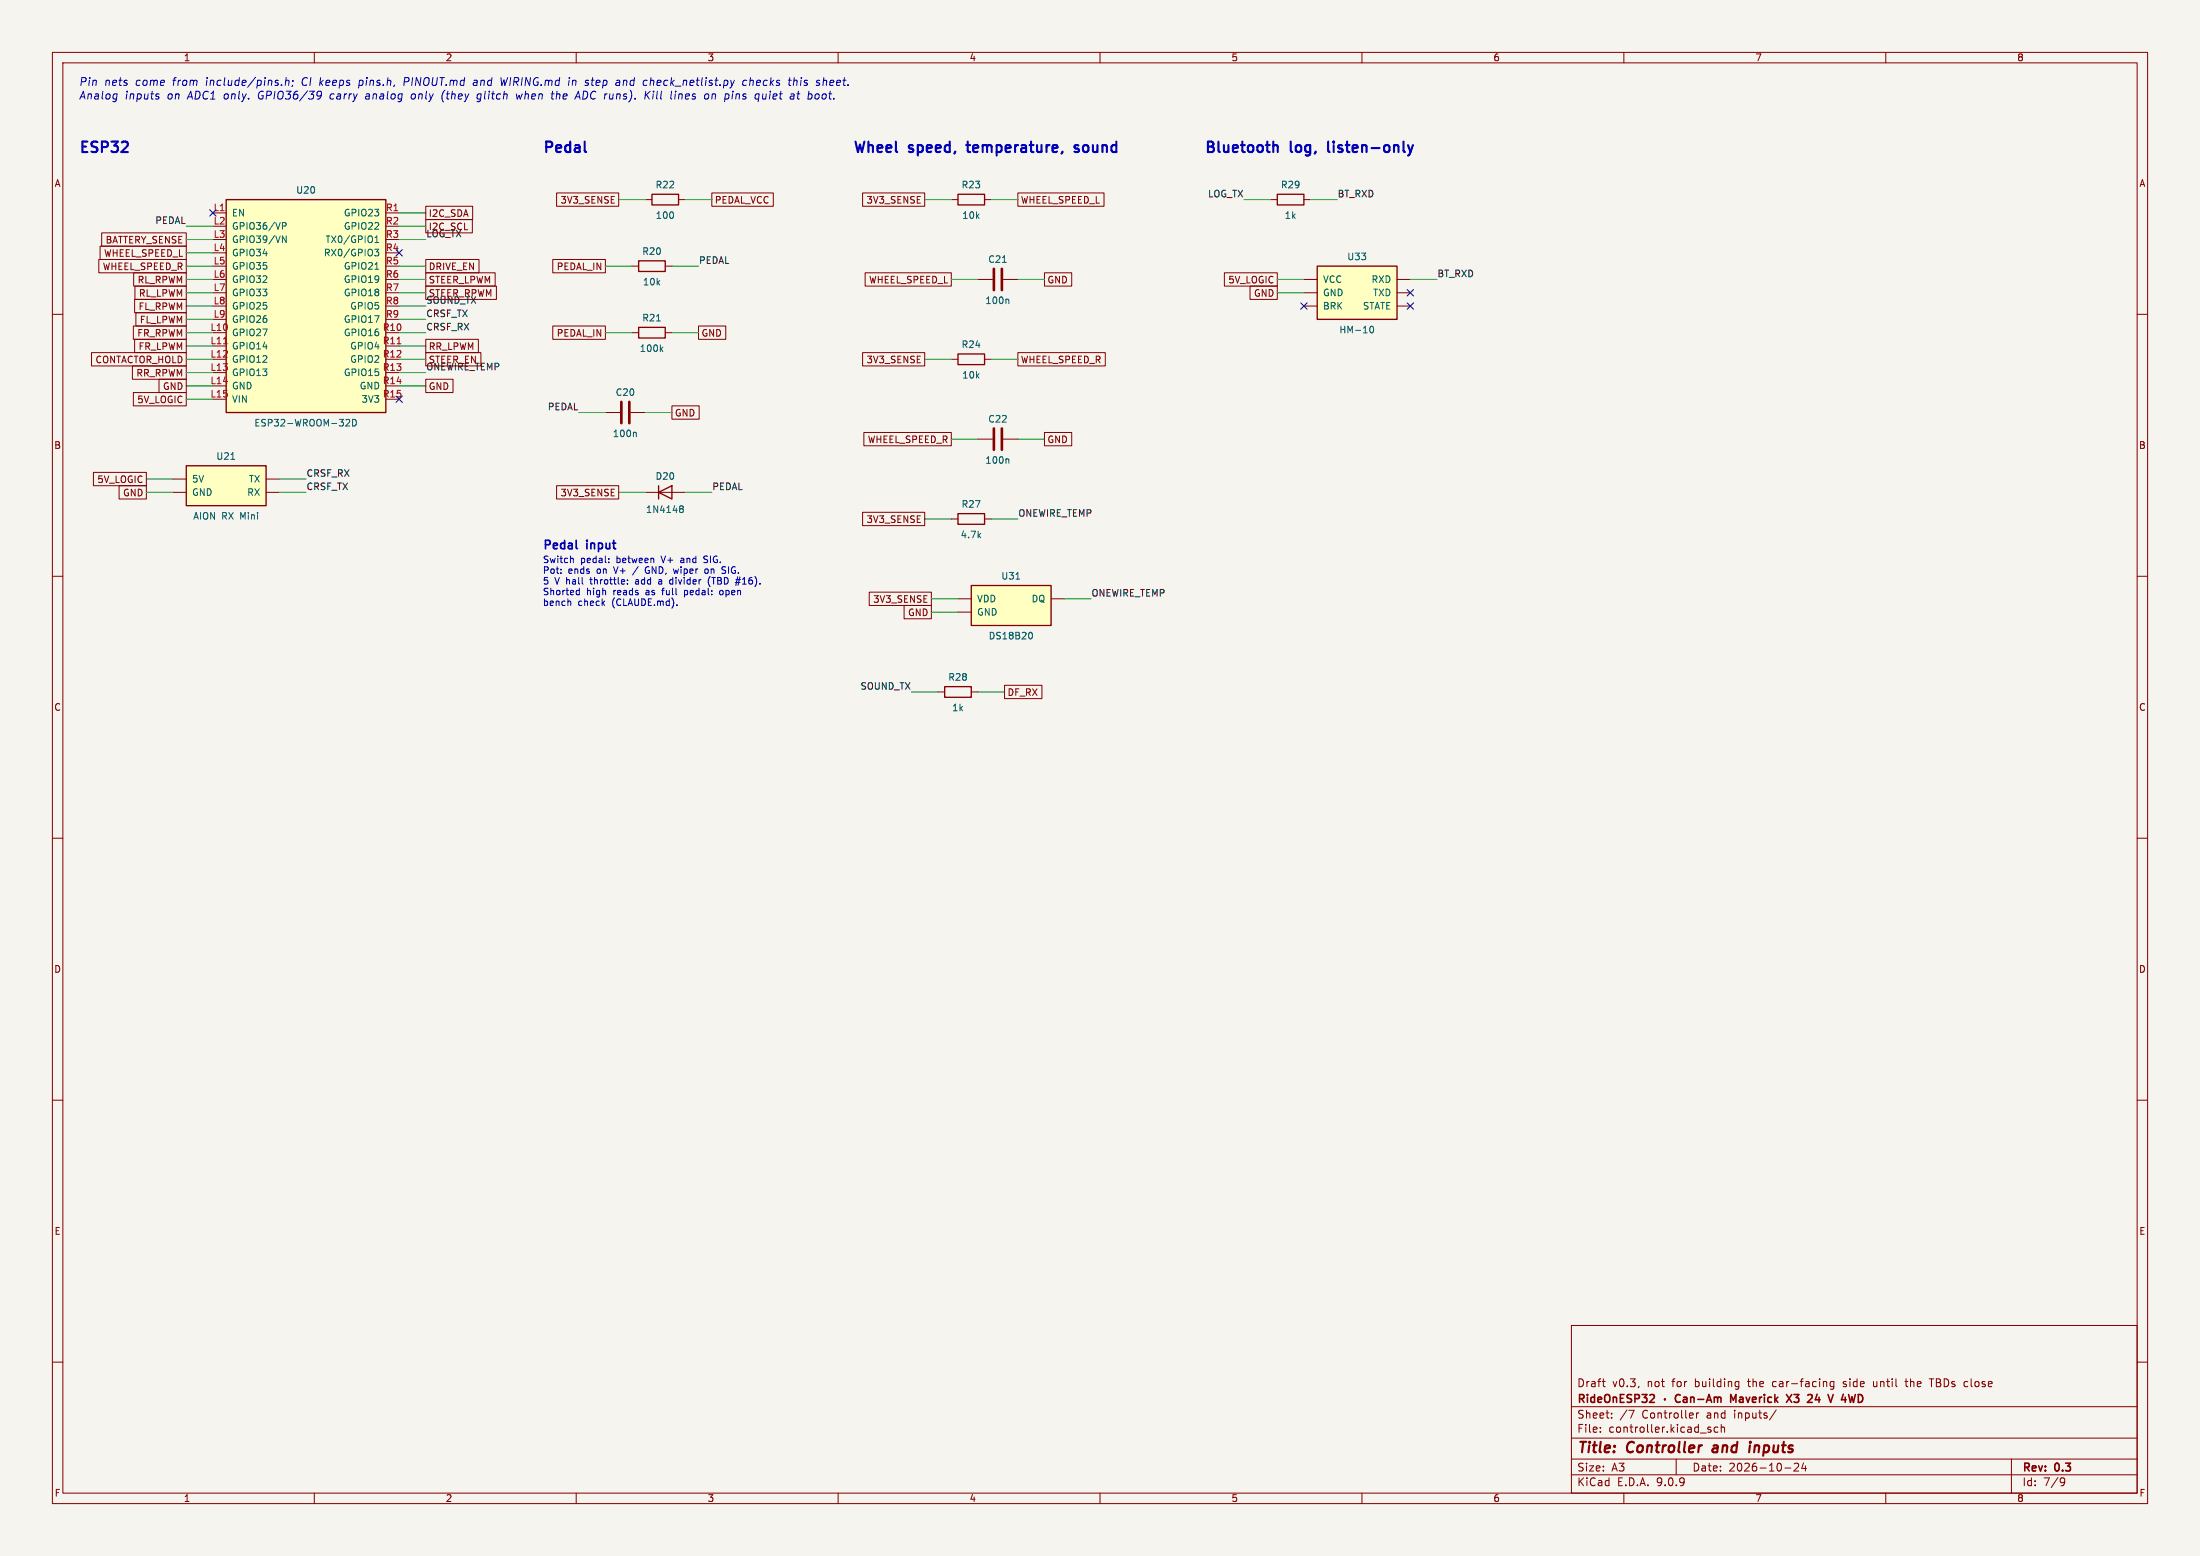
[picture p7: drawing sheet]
<svg xmlns="http://www.w3.org/2000/svg" width="420mm" height="297mm" viewBox="0 0 420 297" stroke-linecap="round" stroke-linejoin="round" font-family="sans-serif">
<path d="M0 0h420v297h-420z" fill="#f5f4ef" stroke="#f5f4ef" stroke-width=".19"/>
<g fill="none" stroke="#840000" stroke-width=".19">
<path d="M10 10h400v277h-400zM12 12h396v273h-396zM60 10v2M110 10v2M160 10v2M210 10v2M260 10v2M310 10v2M360 10v2M10 60h2M408 60h2M10 110h2"/>
<path d="M408 110h2M10 160h2M408 160h2M10 210h2M408 210h2M300 253h108v32h-108zM10 260h2M300 278.5h108M300 274.5h108M300 268.5h108M305.5 273.2v.2M305.5 272.5v.1"/>
<path d="M305.9 263.7h.5M306.2 264.6l.2 .1M307.7 270.5v.2M307.7 269.8v.1M310.6 269.1l-1.3 1.9M310.9 269.2h1l-.6 1.5M312.9 264.6l-.1 .2M320 278.5v3M323.9 269.7v1M324.3 269.7l-.3 .1-.1 .2M326.1 272.8l.5 .2 .1 .2-.3 .2-.4-.1M326.1 272.5h.5"/>
<path d="M327.9 272.5l-.4-.1-.3 .3 .2 .6h.5M328.6 272.5l.2-.1 .4 .1v.9M328.6 271.9v1.5M331.5 263.7l.4 .1M331.9 264.6l-.4 .1M331.9 263.7v1.2l-.1 .2-.4 .1M339.1 269.1l-1.3 1.9M343.3 279.4v.5l-.9 .9h1M344.3 279.2l-.4 1.1h1M344.7 279.8v1M348.7 263.8v.9M350.1 263.8l-.4-.1-.3 .3 .1 .6h.6"/>
<path d="M350.1 263.7v1.2l-.3 .3-.4-.1M351.9 264.6l.1 .1M351.9 263.8v.3M357.7 263.7v.8l.2 .2M363.7 263.7h.5M363.9 263.2v1.3l.3 .2M368.3 263.2h.9M368.7 263.2v1.5M384 278.5v6.5M408 260h2M60 285v2M110 285v2"/>
<path d="M160 285v2M210 285v2M260 285v2M300 281.5h108M310 285v2M340.7 280.2h1.2M360 285v2M393.6 282.1l.5 .1a.99 .99 0 0 1-.4 1.4h-.3M394.2 282.7l-.3 .3h-.3"/>
</g>
<path d="M327 276.5l-.1 .4 .2 .3M334.1 275.9l-.2 1.3M334.2 275.2l-.1 .2" fill="none" stroke="#840000" stroke-width=".4"/>
<g fill="none" stroke="#840000" stroke-width=".3">
<path d="M315.5 266.2l.3 .3v.3l-.9 .9h.9M317.8 267v.2M320.8 266.3a.6 .6 0 0 0-.8 0 .6 .6 0 0 0-.2 .7 .56 .56 0 0 0 .3 .6 .56 .56 0 0 0 .7-.1M321.4 266.8h.6v.9M322 267l-.5 .1a.29 .29 0 0 0-.2 .3 .29 .29 0 0 0 .2 .3l.5-.1M322.8 266.8l.2-.1 .3 .1 .1 .9M322.8 266.7v1M324.1 267.1h1.2M325.8 267.7l.5-1.5 .5 1.5M325.9 267.3h.7M327.3 266.8l.4-.1 .2 .2M327.3 266.7v1"/>
<path d="M327.9 266.9l.2-.2 .4 .1v.9M327.9 266.9v.8M331.4 266.2l-.5 1.1-.5-1.1v1.5M341 266.2l1 1.5M342 266.2l-1 1.5M346.9 266.1l-.4 1.1h1"/>
</g>
<path d="M251.5 50.8h15.2v10.2h-15.2z" fill="#ffffc2"/>
<path d="M251.5 50.8h15.2v10.2h-15.2z" fill="none" stroke="#840000" stroke-width=".25"/>
<path d="M248.9 53.3h2.6M248.9 55.9h2.6M248.9 58.4h2.6M266.7 53.3h2.5M266.7 55.9h2.5M266.7 58.4h2.5" fill="none" stroke="#840000" stroke-width=".19"/>
<path d="M261.6 62.4l.2-.1a.68 .68 0 0 1 .4 .6 .68 .68 0 0 1-.4 .6l-.3-.4z" fill="none" stroke="#006464" stroke-width=".19"/>
<path d="M185.4 111.8h15.3v7.6h-15.3z" fill="#ffffc2"/>
<path d="M185.4 111.8h15.3v7.6h-15.3z" fill="none" stroke="#840000" stroke-width=".25"/>
<path d="M182.9 114.3h2.5M182.9 116.8h2.5M200.7 114.3h2.5" fill="none" stroke="#840000" stroke-width=".19"/>
<path d="M193.9 110.5h.8M196.7 120.7a.68 .68 0 0 1 .4 .6 .68 .68 0 0 1-.4 .7" fill="none" stroke="#006464" stroke-width=".19"/>
<path d="M35.6 88.9h15.2v7.6h-15.2z" fill="#ffffc2"/>
<path d="M124.5 37.1h5v2h-5zM182.9 37.1h5.1v2h-5.1zM121.9 49.8h5.1v2h-5.1zM121.9 62.5h5.1v2h-5.1zM182.9 67.6h5.1v2h-5.1zM35.6 88.9h15.2v7.6h-15.2zM182.9 98h5.1v2.1h-5.1zM180.3 131.1h5.1v2h-5.1z" fill="none" stroke="#840000" stroke-width=".25"/>
<g fill="none" stroke="#840000" stroke-width=".19">
<path d="M123.2 38.1h1.3M129.5 38.1h1.3M181.6 38.1h1.3M188 38.1h1.2M120.6 50.8h1.3M127 50.8h1.3M120.6 63.5h1.3M127 63.5h1.3M181.6 68.6h1.3M188 68.6h1.2M33 91.4h2.6M33 94h2.6"/>
<path d="M50.8 91.4h2.5M50.8 94h2.5M181.6 99.1h1.3M188 99.1h1.2M179.1 132.1h1.2M185.4 132.1h1.3"/>
</g>
<path d="M125.3 61.3h.8M126.2 66.6l.3 .5M126.5 66.2l-.4 .5M44.1 87.7h.7" fill="none" stroke="#006464" stroke-width=".19"/>
<path d="M43.2 38.1h30.5v40.6h-30.5z" fill="#ffffc2"/>
<path d="M43.2 38.1h30.5v40.6h-30.5zM243.8 37.1h5.1v2h-5.1zM125.7 94l2.6-1.3v2.6zM125.7 92.7v2.6" fill="none" stroke="#840000" stroke-width=".25"/>
<g fill="none" stroke="#840000" stroke-width=".19">
<path d="M81.3 39.4h8.9v2.5h-8.9zM106.3 36.8h11.8v2.6h-11.8zM135.9 36.8h11.7v2.6h-11.7zM164.7 36.8h11.8v2.6h-11.8zM194.3 36.8h16.5v2.6h-16.5zM242.6 38.1h1.2M248.9 38.1h1.3M18.9 49.5h16.7v2.6h-16.7zM19.1 47h16.5v2.5h-16.5zM19.4 44.4h16.2v2.6h-16.2zM25.5 52.1h10.1v2.5h-10.1zM25.7 57.1h9.9v2.6h-9.9z"/>
<path d="M25.8 54.6h9.8v2.6h-9.8zM25.9 59.7h9.7v2.5h-9.7zM40.6 40.6h2.6M73.7 40.6h2.5M81.3 49.5h10.1v2.6h-10.1zM81.3 52.1h13.2v2.5h-13.2zM81.3 54.6h13.5v2.6h-13.5zM81.3 41.9h8.9v2.6h-8.9zM105.5 49.5h10.1v2.6h-10.1zM165.2 52.1h16.4v2.5h-16.4zM186.7 53.3h2.8M191.5 53.3h2.8"/>
<path d="M199.4 52.1h5.2v2.5h-5.2zM233.7 52.1h10.1v2.5h-10.1zM238.6 54.6h5.2v2.6h-5.2zM17.5 67.3h18.1v2.6h-18.1zM25.3 69.8h10.3v2.6h-10.3zM25.5 74.9h10.1v2.6h-10.1zM25.5 62.2h10.1v2.6h-10.1zM25.7 64.8h9.9v2.5h-9.9zM30.4 72.4h5.2v2.5h-5.2zM81.3 72.4h5.2v2.5h-5.2zM81.3 64.8h10v2.5h-10zM81.3 67.3h10.5v2.6h-10.5z"/>
<path d="M105.5 62.2h10.1v2.6h-10.1zM115.6 78.7h2.8M120.4 78.7h2.8M128.3 77.5h5.2v2.5h-5.2zM133.3 62.2h5.3v2.6h-5.3zM164.7 67.3h11.8v2.6h-11.8zM194.3 67.3h16.7v2.6h-16.7zM17.8 90.2h10.1v2.5h-10.1zM22.7 92.7h5.2v2.6h-5.2zM106.3 92.7h11.8v2.6h-11.8zM123.2 94h7.6M164.7 97.8h11.8v2.5h-11.8z"/>
<path d="M164.9 82.5h16.7v2.6h-16.7zM186.7 83.8h2.8M191.5 83.8h2.8M199.4 82.5h5.2v2.6h-5.2zM165.9 113h11.9v2.6h-11.9zM172.6 115.6h5.2v2.5h-5.2zM191.8 130.8h7.1v2.6h-7.1z"/>
</g>
<g fill="none" stroke="#006464" stroke-width=".19">
<path d="M53.9 42.5h.5l.2 .2-.1 .4-.6 .1M53.9 45l.7 1.3v-1.3M71.5 47.6h.8l-.4 .5 .3 .1v.5l-.1 .1h-.5M71.6 46.3h.7M71.6 45.4l.3-.4v1.3M71.6 51.4h.7M191.4 50.1h.7M192.4 57.1l.2 .2v.7M66 80.2l.5-.2 .3 .4-.8 .9h.8M67.3 80a.64 .64 0 0 1 .7 .7 .64 .64 0 0 1-.7 .6zM121.3 82.5l.2 .2v.7M129.8 97l.2 .1"/>
<path d="M129.8 96.6h.4l.2 .1v.2l-.2 .2M130 97.1h.2M130 97.1l-.2 .1M130.2 97.1l.2 .2v.4l-.2 .1h-.4M192.4 87.6l.2 .2v.6"/>
</g>
<path d="M42.7 65.6h.7M75.8 65.6h.7" fill="none" stroke="#a90000" stroke-width=".19"/>
<path d="M189.7 51.3v4.1M191.3 51.3v4.1M118.6 76.7v4.1M120.1 76.7v4.1M189.7 81.8v4.1M191.3 81.8v4.1" fill="none" stroke="#840000" stroke-width=".51"/>
<g fill="none" stroke="#009600" stroke-width=".19">
<path d="M118.1 38.1h5.1M130.8 38.1h5.1M176.5 38.1h5.1M189.2 38.1h5.1M237.5 38.1h5.1M250.2 38.1h5.1M35.6 53.3h5M35.6 55.9h5M35.6 50.8h5M35.6 45.7h5M35.6 43.2h5M35.6 48.3h5"/>
<path d="M35.6 58.4h5M76.2 53.3h5.1M76.2 55.9h5.1M76.2 50.8h5.1M76.2 45.7h5.1M76.2 43.2h5.1M76.2 40.6h5.1M76.2 58.4h5.1M115.6 50.8h5M128.3 50.8h5M181.6 53.3h5.1M194.3 53.3h5.1"/>
<path d="M243.8 53.3h5.1M243.8 55.9h5.1M269.2 53.3h5.1M35.6 68.6h5M35.6 73.7h5M35.6 66h5M35.6 76.2h5M35.6 71.1h5M35.6 63.5h5M35.6 61h5M76.2 68.6h5.1M76.2 73.7h5.1"/>
<path d="M76.2 66h5.1M76.2 71.1h5.1M76.2 63.5h5.1M76.2 61h5.1M110.5 78.7h5.1M115.6 63.5h5M123.2 78.7h5.1M128.3 63.5h5M176.5 68.6h5.1M189.2 68.6h5.1M27.9 91.4h5.1M27.9 94h5.1"/>
<path d="M53.3 91.4h5.1M53.3 94h5.1M118.1 94h5.1M130.8 94h5.1M176.5 99.1h5.1M181.6 83.8h5.1M189.2 99.1h5.1M194.3 83.8h5.1M177.8 114.3h5.1M177.8 116.8h5.1M203.2 114.3h5.1M174 132.1h5.1"/>
<path d="M186.7 132.1h5.1"/>
</g>
<path d="M40 40l1.2 1.2M41.2 40l-1.2 1.2M75.6 47.7l1.2 1.2M76.8 47.7l-1.2 1.2M248.3 57.8l1.2 1.2M249.5 57.8l-1.2 1.2M268.6 55.3l1.2 1.2M268.6 57.8l1.2 1.2M269.8 55.3l-1.2 1.2M269.8 57.8l-1.2 1.2M75.6 75.6l1.2 1.2M76.8 75.6l-1.2 1.2" fill="none" stroke="#000084" stroke-width=".19"/>
<g fill="none" stroke="#0000c2" stroke-width=".4">
<path d="M16.7 27h-1v2M18.6 27.1l-.8-.1-.3 .2M20.5 27.2l-.3-.2h-.7v2M21.3 27h1.2l-.7 .8M23.3 27.2l.2-.2h.5l.3 .2M105.3 27.2l-.3-.2h-.7v2M108.9 27v2M111.6 27v1.7M111.7 28.9l.2 .1M163.3 27l.5 2M165 27l-.5 2M165.8 27v2"/>
<path d="M171 27v1.7M181.3 27v2M184.5 27.7h.7M184.7 27v1.7M196.8 27v1.7M205.9 27.8l-.5-.1-.3 .3 .1 .3 .7 .2v.4h-.8M213.1 27v2M231.6 27.2l-.3-.2h-.7v2M232.6 27v1.7M237.2 27v1.7M241.9 27v1.7M243.1 27v2"/>
<path d="M243.6 27.7l.3 .3v1M246.4 27v1.7M253.6 27v1.9M254.6 27v.2M257.2 27v1.7M267.9 27v1.7M269.7 27.7l-.4 1.3"/>
</g>
<g fill="none" stroke="#0000c2" stroke-width=".19">
<path d="M22.2 17.9l.2 .1M22.4 17.9l-.2 1.2M30 17.9l.3 .1M30.2 18.4l.1 .3-.2 .2M53.8 16.2l-.1 .1M54.6 15.5l.2-.2 .3 .1v.9M54.6 14.8l-.2 1.5M55.9 16.2l-.2 .3M55.9 15.4v.1M61.3 18.1l-.3 .2h-.3M61.4 17.7a1.13 1.13 0 0 1-.6 1.2M68.6 15.3l-.1 1.5"/>
<path d="M69.9 18.4l-.1 .3 .1 .2M77.2 15.6h.6M77.8 14.8h-.5l-.2 1.5M78.9 17.9l-.4 .3v.4l.1 .2 .3 .1M84.9 17.3a1.74 1.74 0 0 0-.2 2.2M90.9 15.3l-.4 .1M90.9 15.7l-.5 .1-.1 .3 .2 .2h.4M91.6 19.3l-.2 .1-.4-.1M91.7 17.9l-.4 .1-.2 .2v.6l.5 .1M95.6 14.8l.2 1.5 .4-1.1 .2 1.1M98.6 17.9l.1 1 .4-.7 .2 .7 .4-1M105.2 17.9h.6"/>
<path d="M105.5 18.9h.2M106.3 17.4l-.1 1.5M109.9 18.5h.7M110.4 17.4l.3 1.5M112 15.3l.3 .1M112.2 15.8l.1 .3-.2 .2M117.9 15.3l.4 .1-.1 .9M118.2 16.2l-.5 .1M118.3 15.7h-.5M123.3 17.4l-.2 1.5M123.4 18.1l.5 .8M124.1 17.4l-.9 .9"/>
<path d="M128.9 17.9l-.1 1M135.1 17.9l.2 .3-.2 .6M136 17.9l-.1 1M136.2 17.9l-.2 .2M139.9 17.9l-.2 1M142.6 15.4l-.5-.1-.3 .3 .1 .6h.6M143.3 14.8l-.2 1.5M145.6 17.9v.9l.3 .1 .3-.1M150.5 15.3h.6M151.6 15.5l.2-.2 .3 .1v.9M151.6 14.8l-.2 1.5M152.1 17.9h.6"/>
<path d="M152.4 17.4l-.1 1.3 .3 .2M156.1 17.9l.3 .3-.2 .6M157.3 14.8l-.2 1.5M157.6 15.3l-.4 .2M108.8 114.7l.2 .2v.7M109.1 106.6l.3 .1v.7M110.2 112.7l.4 .1M110.6 112.3v1.2M110.6 113.5h-.4M116.2 107.3v.1M119.8 111.4v.1M119.8 110.7v.1"/>
<path d="M123.3 108.4l-.1 .5 .2 .5M125.9 111l-.2 .2 .2 .3M127.9 111.4l.4 .1M129.2 115.5v.1M130.7 112.7v1.3M130.7 113.5h.1M130.8 112.7l-.1 .1M134.4 107.3l.1 .1M134.6 106.1l-.2 .3 .2 .3M135.1 108.7l-.3-.1-.3 .2 .1 .5 .2 .1h.3M135.3 110.4a1.48 1.48 0 0 0 .3 1.6M137.4 112.8v.6l.4 .1"/>
<path d="M138.1 108.8l.3 .1 .1 .3-.2 .2h-.3M140.3 111.2h1M140.5 110.6h.9M141.3 110.1l-.4 1.6"/>
</g>
<path d="M105 103.3l-.3-.2h-.6v1.6M107.8 103.1v1.6M110 103.1v1.4M110.1 104.7h.1M112.1 103.1v.2M117.2 103.1v1.4" fill="none" stroke="#0000c2" stroke-width=".32"/>
<g font-size="2.8" fill="#0000c2">
<text x="15" y="30.2">ESP32</text>
<text x="103.5" y="30.2">Pedal</text>
<text x="162.8" y="30.2">Wheel</text>
<text x="173.7" y="30.2">speed,</text>
<text x="185.6" y="30.2">temperature,</text>
<text x="206.9" y="30.2">sound</text>
<text x="229.9" y="30.2">Bluetooth</text>
<text x="246.5" y="30.2">log,</text>
<text x="254.4" y="30.2">listen-only</text>
</g>
<g font-size="2.8" fill="#840000">
<text x="301" y="277.9">Title:</text>
<text x="310.6" y="277.9">Controller</text>
<text x="327.8" y="277.9">and</text>
<text x="335.6" y="277.9">inputs</text>
</g>
<g font-size="2.2" fill="#0000c2">
<text x="103.5" y="105.6">Pedal</text>
<text x="112.1" y="105.6">input</text>
</g>
<g font-size="2.1" fill="#0000c2">
<text x="15" y="16.7">Pin</text>
<text x="19.9" y="16.7">nets</text>
<text x="25.9" y="16.7">come</text>
<text x="33.1" y="16.7">from</text>
<text x="39.6" y="16.7">include/pins.h;</text>
<text x="58" y="16.7">CI keeps</text>
<text x="69.2" y="16.7">pins.h,</text>
<text x="77.9" y="16.7">PINOUT.md</text>
<text x="91.3" y="16.7">and</text>
<text x="96.7" y="16.7">WIRING.md</text>
<text x="109.8" y="16.7">in</text>
<text x="113.2" y="16.7">step</text>
<text x="119.2" y="16.7">and</text>
<text x="124.6" y="16.7">check_netlist.py</text>
<text x="143.7" y="16.7">checks</text>
<text x="152.7" y="16.7">this</text>
<text x="158.1" y="16.7">sheet.</text>
<text x="15" y="19.3">Analog</text>
<text x="23.8" y="19.3">inputs</text>
<text x="32" y="19.3">on</text>
<text x="36" y="19.3">ADC1 only.</text>
<text x="49.6" y="19.3">GPIO36/39</text>
<text x="63.5" y="19.3">carry</text>
<text x="70.5" y="19.3">analog</text>
<text x="79.3" y="19.3">only</text>
<text x="85.3" y="19.3">(they</text>
<text x="92.2" y="19.3">glitch</text>
<text x="99.9" y="19.3">when</text>
<text x="106.7" y="19.3">the</text>
<text x="111.5" y="19.3">ADC runs).</text>
<text x="125" y="19.3">Kill</text>
<text x="130.1" y="19.3">lines</text>
<text x="136.7" y="19.3">on</text>
<text x="140.8" y="19.3">pins</text>
<text x="146.7" y="19.3">quiet</text>
<text x="153.6" y="19.3">at</text>
<text x="157.1" y="19.3">boot.</text>
</g>
<g font-size="2.1" fill="#840000">
<text x="301" y="268.2">RideOnESP32</text>
<text x="301" y="265">Draft</text>
<text x="307.8" y="265">v0.3,</text>
<text x="314.5" y="265">not</text>
<text x="319.4" y="265">for</text>
<text x="323.8" y="265">building</text>
<text x="331.6" y="268.2">Maverick</text>
<text x="334.1" y="265">the</text>
<text x="338.9" y="265">car-facing</text>
<text x="343" y="268.2">X3</text>
<text x="347.6" y="268.2">24</text>
<text x="352.2" y="268.2">V</text>
<text x="352.6" y="265">side</text>
<text x="355.3" y="268.2">4WD</text>
<text x="358.5" y="265">until</text>
<text x="364.8" y="265">the</text>
<text x="369.6" y="265">TBDs close</text>
<text x="301" y="273.7">File:</text>
<text x="301" y="271">Sheet:</text>
<text x="307.1" y="273.7">controller.kicad_sch</text>
<text x="313.5" y="271">Controller</text>
<text x="326" y="271">and</text>
<text x="331.3" y="271">inputs/</text>
<text x="301" y="281.1">Size:</text>
<text x="307.6" y="281.1">A3</text>
<text x="323" y="281.1">Date:</text>
<text x="330" y="281.1">2026-10-24</text>
<text x="386" y="281.3">Rev:</text>
<text x="392.4" y="281.3">0.3</text>
<text x="301" y="283.9">KiCad</text>
<text x="308.7" y="283.9">E.D.A.</text>
<text x="316.3" y="283.9">9.0.9</text>
<text x="386" y="283.9">Id:</text>
<text x="390.1" y="283.9">7/9</text>
</g>
<g font-size="1.8" fill="#840000">
<text x="35" y="11.9">1</text>
<text x="85" y="11.9">2</text>
<text x="135" y="11.9">3</text>
<text x="185" y="11.9">4</text>
<text x="235" y="11.9">5</text>
<text x="285" y="11.9">6</text>
<text x="335" y="11.9">7</text>
<text x="385" y="11.9">8</text>
<text x="10.3" y="35.9">A</text>
<text x="408.3" y="35.9">A</text>
<text x="81.8" y="41.6">I2C_SDA</text>
<text x="106.9" y="39.1">3V3_SENSE</text>
<text x="136.4" y="39.1">PEDAL_VCC</text>
<text x="165.3" y="39.1">3V3_SENSE</text>
<text x="194.8" y="39.1">WHEEL_SPEED_L</text>
<text x="20.1" y="46.7">BATTERY_SENSE</text>
<text x="81.8" y="44.1">I2C_SCL</text>
<text x="19.5" y="51.8">WHEEL_SPEED_R</text>
<text x="19.8" y="49.2">WHEEL_SPEED_L</text>
<text x="81.8" y="51.8">DRIVE_EN</text>
<text x="106.2" y="51.8">PEDAL_IN</text>
<text x="26.2" y="54.3">RL_RPWM</text>
<text x="26.4" y="59.4">FL_RPWM</text>
<text x="26.4" y="56.8">RL_LPWM</text>
<text x="81.8" y="54.3">STEER_LPWM</text>
<text x="81.8" y="56.8">STEER_RPWM</text>
<text x="165.8" y="54.3">WHEEL_SPEED_L</text>
<text x="199.9" y="54.3">GND</text>
<text x="234.4" y="54.3">5V_LOGIC</text>
<text x="239.3" y="56.8">GND</text>
<text x="26.1" y="64.5">FR_RPWM</text>
<text x="26.6" y="61.9">FL_LPWM</text>
<text x="106.2" y="64.5">PEDAL_IN</text>
<text x="133.8" y="64.5">GND</text>
<text x="18.1" y="69.5">CONTACTOR_HOLD</text>
<text x="26.4" y="67">FR_LPWM</text>
<text x="81.8" y="67">RR_LPWM</text>
<text x="165.3" y="69.5">3V3_SENSE</text>
<text x="194.8" y="69.5">WHEEL_SPEED_R</text>
<text x="25.9" y="72.1">RR_RPWM</text>
<text x="26.1" y="77.2">5V_LOGIC</text>
<text x="31" y="74.6">GND</text>
<text x="81.8" y="74.6">GND</text>
<text x="128.7" y="79.7">GND</text>
<text x="10.3" y="85.9">B</text>
<text x="165.6" y="84.8">WHEEL_SPEED_R</text>
<text x="199.9" y="84.8">GND</text>
<text x="408.2" y="85.9">B</text>
<text x="18.5" y="92.4">5V_LOGIC</text>
<text x="23.4" y="94.9">GND</text>
<text x="106.9" y="94.9">3V3_SENSE</text>
<text x="165.3" y="100">3V3_SENSE</text>
<text x="166.6" y="115.3">3V3_SENSE</text>
<text x="173.3" y="117.8">GND</text>
<text x="10.3" y="135.9">C</text>
<text x="192.2" y="133">DF_RX</text>
<text x="408.2" y="135.9">C</text>
<text x="10.3" y="185.9">D</text>
<text x="408.2" y="185.9">D</text>
<text x="10.3" y="235.9">E</text>
<text x="408.3" y="235.9">E</text>
<text x="10.3" y="285.9">F</text>
<text x="35" y="286.9">1</text>
<text x="85" y="286.9">2</text>
<text x="135" y="286.9">3</text>
<text x="185" y="286.9">4</text>
<text x="235" y="286.9">5</text>
<text x="285" y="286.9">6</text>
<text x="335" y="286.9">7</text>
<text x="385" y="286.9">8</text>
<text x="408.3" y="285.9">F</text>
</g>
<g font-size="1.8" fill="#a90000">
<text x="40.7" y="40.4">L1</text>
<text x="73.6" y="40.4">R1</text>
<text x="40.7" y="42.9">L2</text>
<text x="40.7" y="45.5">L3</text>
<text x="73.6" y="42.9">R2</text>
<text x="73.6" y="45.5">R3</text>
<text x="40.7" y="48">L4</text>
<text x="40.7" y="50.5">L5</text>
<text x="40.7" y="53.1">L6</text>
<text x="73.6" y="48">R4</text>
<text x="73.6" y="50.5">R5</text>
<text x="73.6" y="53.1">R6</text>
<text x="40.7" y="55.6">L7</text>
<text x="40.7" y="58.2">L8</text>
<text x="73.6" y="55.6">R7</text>
<text x="73.6" y="58.2">R8</text>
<text x="40.1" y="63.2">L10</text>
<text x="40.1" y="65.8">L11</text>
<text x="40.7" y="60.7">L9</text>
<text x="73" y="63.2">R10</text>
<text x="73" y="65.8">R11</text>
<text x="73.6" y="60.7">R9</text>
<text x="40.1" y="68.3">L12</text>
<text x="40.1" y="70.9">L13</text>
<text x="73" y="68.3">R12</text>
<text x="73" y="70.9">R13</text>
<text x="40.1" y="73.4">L14</text>
<text x="40.1" y="75.9">L15</text>
<text x="73" y="73.4">R14</text>
<text x="73" y="75.9">R15</text>
</g>
<g font-size="1.8" fill="#006464">
<text x="44.2" y="41.5">EN</text>
<text x="56.4" y="37.2">U20</text>
<text x="65.5" y="41.5">GPIO23</text>
<text x="125.1" y="36.1">R22</text>
<text x="125.1" y="42">100</text>
<text x="183.5" y="36.1">R23</text>
<text x="183.6" y="42">10k</text>
<text x="244.4" y="36.1">R29</text>
<text x="245.2" y="42">1k</text>
<text x="44.2" y="44">GPIO36/VP</text>
<text x="44.2" y="46.6">GPIO39/VN</text>
<text x="62" y="46.6">TX0/GPIO1</text>
<text x="65.5" y="44">GPIO22</text>
<text x="44.2" y="49.1">GPIO34</text>
<text x="44.2" y="51.7">GPIO35</text>
<text x="61.7" y="49.1">RX0/GPIO3</text>
<text x="65.5" y="51.7">GPIO21</text>
<text x="122.5" y="48.8">R20</text>
<text x="188.6" y="50.4">C21</text>
<text x="257.1" y="49.9">U33</text>
<text x="44.2" y="54.2">GPIO32</text>
<text x="44.2" y="56.7">GPIO33</text>
<text x="44.2" y="59.3">GPIO25</text>
<text x="65.5" y="54.2">GPIO19</text>
<text x="65.5" y="56.7">GPIO18</text>
<text x="66.8" y="59.3">GPIO5</text>
<text x="122.6" y="54.7">10k</text>
<text x="188" y="58.2">100n</text>
<text x="252.5" y="54.2">VCC</text>
<text x="252.5" y="56.7">GND</text>
<text x="252.5" y="59.3">BRK</text>
<text x="260.1" y="59.3">STATE</text>
<text x="261.7" y="54.2">RXD</text>
<text x="262" y="56.7">TXD</text>
<text x="44.2" y="61.8">GPIO26</text>
<text x="44.2" y="64.4">GPIO27</text>
<text x="65.5" y="61.8">GPIO17</text>
<text x="65.5" y="64.4">GPIO16</text>
<text x="122.5" y="61.5">R21</text>
<text x="255.6" y="63.8">HM-10</text>
<text x="44.2" y="66.9">GPIO14</text>
<text x="44.2" y="69.4">GPIO12</text>
<text x="44.2" y="72">GPIO13</text>
<text x="65.5" y="72">GPIO15</text>
<text x="66.8" y="66.9">GPIO4</text>
<text x="66.8" y="69.4">GPIO2</text>
<text x="122" y="67.4">100k</text>
<text x="183.5" y="66.6">R24</text>
<text x="44.2" y="74.5">GND</text>
<text x="44.2" y="77.1">VIN</text>
<text x="68.6" y="74.5">GND</text>
<text x="68.9" y="77.1">3V3</text>
<text x="117.4" y="75.8">C20</text>
<text x="183.6" y="72.5">10k</text>
<text x="48.5" y="81.6">ESP32-WROOM-32D</text>
<text x="116.9" y="83.6">100n</text>
<text x="188.6" y="80.9">C22</text>
<text x="41.2" y="88">U21</text>
<text x="188" y="88.7">100n</text>
<text x="36.6" y="92.3">5V</text>
<text x="36.6" y="94.8">GND</text>
<text x="47.1" y="94.8">RX</text>
<text x="47.4" y="92.3">TX</text>
<text x="125.1" y="91.8">D20</text>
<text x="36.8" y="99.4">AION RX Mini</text>
<text x="123.2" y="98.1">1N4148</text>
<text x="183.5" y="97.1">R27</text>
<text x="183.3" y="102.9">4.7k</text>
<text x="191.1" y="110.8">U31</text>
<text x="186.4" y="115.2">VDD</text>
<text x="186.4" y="117.7">GND</text>
<text x="196.8" y="115.2">DQ</text>
<text x="188.6" y="122.2">DS18B20</text>
<text x="180.9" y="130.1">R28</text>
<text x="181.7" y="136">1k</text>
</g>
<g font-size="1.8" fill="#0f0f0f">
<text x="230.5" y="37.8">LOG_TX</text>
<text x="255.3" y="37.8">BT_RXD</text>
<text x="29.6" y="42.8">PEDAL</text>
<text x="81.3" y="45.4">LOG_TX</text>
<text x="133.3" y="50.5">PEDAL</text>
<text x="274.3" y="53">BT_RXD</text>
<text x="81.3" y="58.1">SOUND_TX</text>
<text x="81.3" y="60.6">CRSF_TX</text>
<text x="81.3" y="63.2">CRSF_RX</text>
<text x="81.3" y="70.8">ONEWIRE_TEMP</text>
<text x="81.8" y="69.5">STEER_EN</text>
<text x="104.5" y="78.4">PEDAL</text>
<text x="58.4" y="93.6">CRSF_TX</text>
<text x="58.4" y="91.1">CRSF_RX</text>
<text x="135.9" y="93.6">PEDAL</text>
<text x="194.3" y="98.7">ONEWIRE_TEMP</text>
<text x="208.3" y="114">ONEWIRE_TEMP</text>
<text x="164.2" y="131.7">SOUND_TX</text>
</g>
<g font-size="1.8" fill="#0000c2">
<text x="103.5" y="107.8">Switch</text>
<text x="110.8" y="107.8">pedal:</text>
<text x="117.8" y="107.8">between</text>
<text x="126.6" y="107.8">V+</text>
<text x="130.4" y="107.8">and</text>
<text x="135" y="107.8">SIG.</text>
<text x="103.5" y="109.9">Pot:</text>
<text x="103.5" y="111.9">5</text>
<text x="103.5" y="113.9">Shorted</text>
<text x="105.9" y="111.9">V hall</text>
<text x="108.5" y="109.9">ends</text>
<text x="112" y="113.9">high</text>
<text x="113" y="111.9">throttle:</text>
<text x="114" y="109.9">on</text>
<text x="117.2" y="113.9">reads</text>
<text x="117.5" y="109.9">V+</text>
<text x="121.3" y="109.9">/</text>
<text x="121.8" y="111.9">add</text>
<text x="123.6" y="113.9">as</text>
<text x="123.8" y="109.9">GND, wiper</text>
<text x="126.4" y="111.9">a</text>
<text x="126.9" y="113.9">full</text>
<text x="128.7" y="111.9">divider</text>
<text x="131.3" y="113.9">pedal:</text>
<text x="135.6" y="109.9">on</text>
<text x="136.2" y="111.9">(TBD</text>
<text x="138.3" y="113.9">open</text>
<text x="139.1" y="109.9">SIG.</text>
<text x="141.8" y="111.9">#16).</text>
<text x="103.5" y="116">bench</text>
<text x="110.3" y="116">check</text>
<text x="116.9" y="116">(CLAUDE.md).</text>
</g>
</svg>
